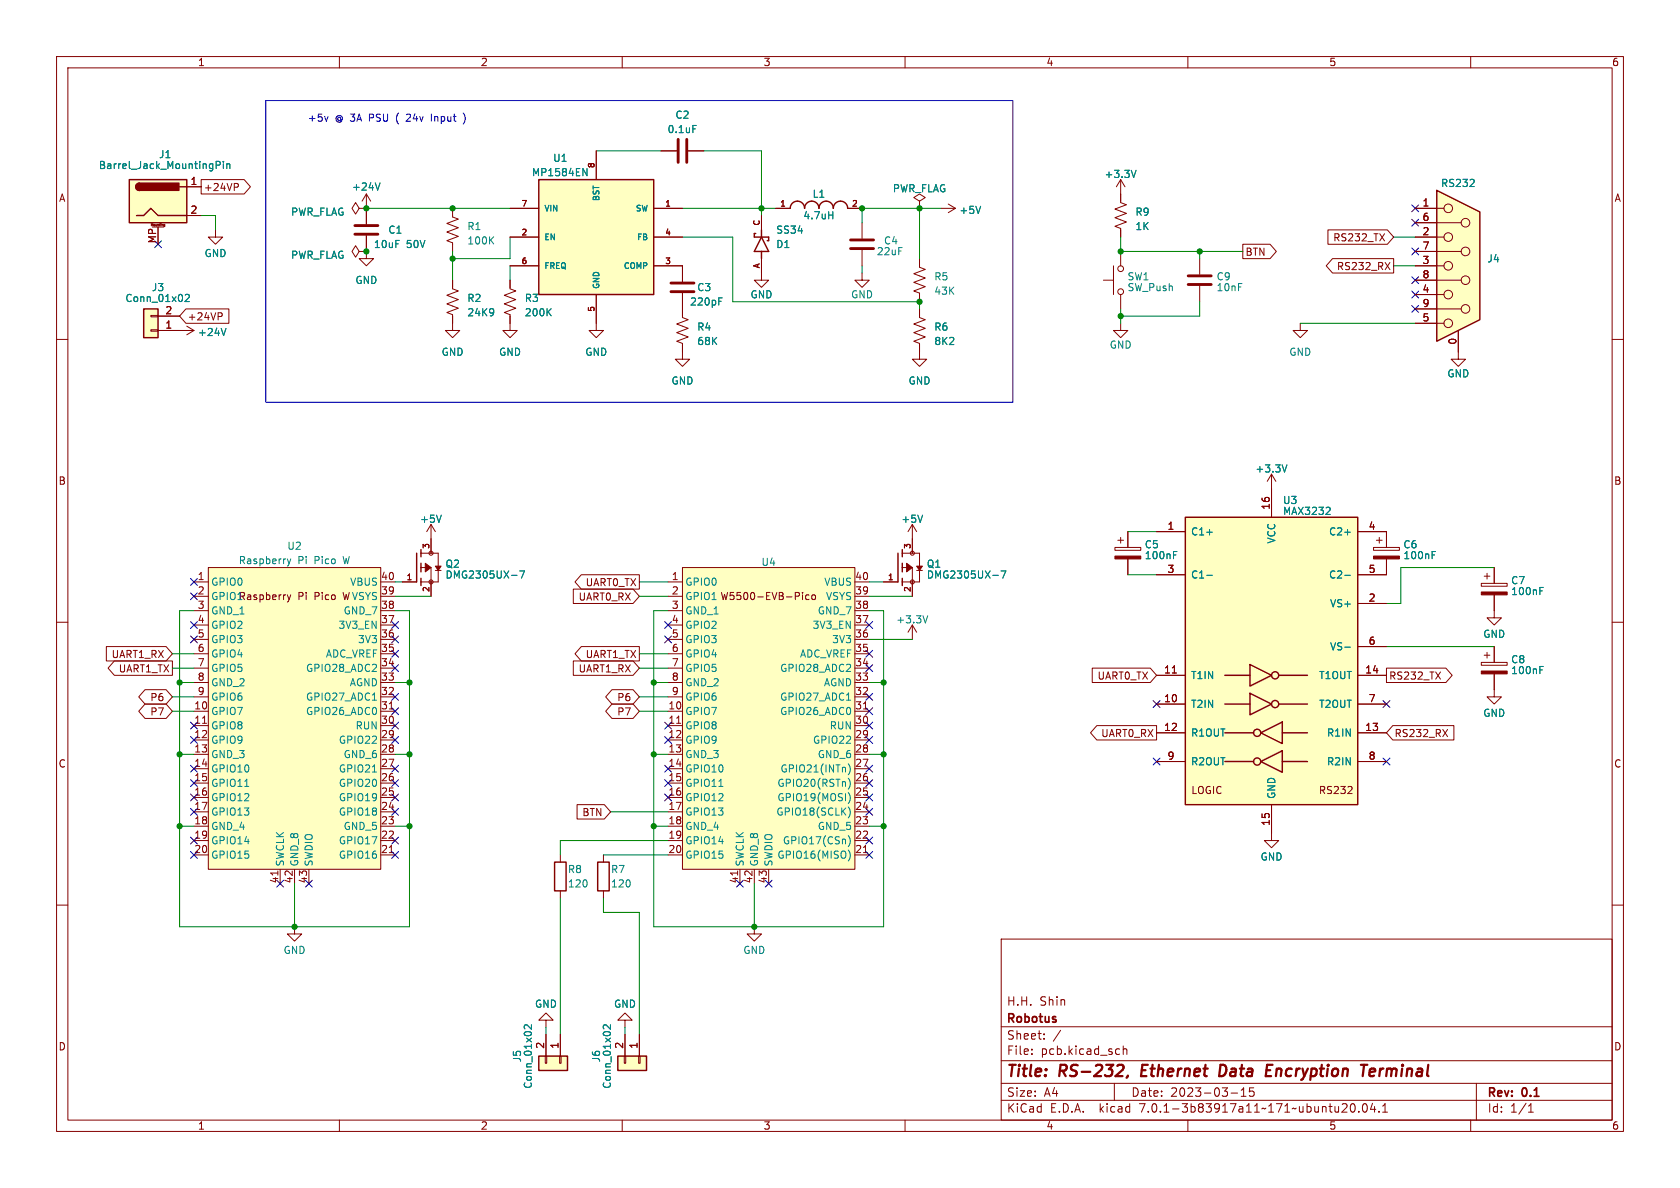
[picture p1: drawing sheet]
<svg xmlns="http://www.w3.org/2000/svg" width="297mm" height="210mm" viewBox="0 0 297 210" stroke-linecap="round" stroke-linejoin="round" font-family="sans-serif">
<g fill="none" stroke="#840000" stroke-width=".18">
<path d="M10 10h277v190h-277zM12 12h273v186h-273zM60 10v2M110 10v2M160 10v2M210 10v2M260 10v2M26.8 39.9v-.4l.1 .3 .1-.3v.4M28.2 39.5v.4M28.4 39.6h.1M28.4 39.5v.1M29.1 39.9h-.1v-.2h.1v.3"/>
<path d="M29.1 40h.1M33 33h2.6M33 38.1h2.6M63.5 36.8l-.6-1-.7 1 .7 1 .6-1h1.3M64.8 36.8h.1M64.8 34.3v5.3M64.8 34.3l-.8 1.3M64.8 34.3l.7 1.3M80 36.8v1.6l1 .3-2 .8 2 .8-2 .7 2 .8-2 .7 1 .4v1.6M90.2 36.8h5M105.4 26.7v5.1M115.6 36.8h5"/>
<path d="M116.8 26.7h2.8M121.7 26.7h2.8M134.6 38.1v2.5M137.2 36.8h2.5M149.9 36.8h2.5M152.4 39.4v2.8M162.6 35.6l1-.7-1-.6-1.1 .6 1.1 .7v1.2M162.6 36.8h.1M166.4 36.8h2.5M167.6 36.1l1.3 .7M168.9 36.8l-1.3 .8M198.1 31.8v4l1 .4-2 .8 2 .7-2 .8 2 .7-2 .8 1 .4v1.5"/>
<path d="M198.1 31.8l-.7 1.2M198.1 31.8l.8 1.2M10 60h2M26.7 55.8h1.2v.2h-1.2zM26.7 58.3h1.2v.2h-1.2zM26.9 40.1h2.1M27.9 58.4h6.4M27.9 55.9h3.8M27.9 40.1v3.1M29.1 40h-.1M33 57.7l1.3 .7M34.3 58.4l-1.3 .8"/>
<path d="M38.1 40.6v1.3h1.3l-1.3 1.3-1.3-1.3h1.3M63.5 44.5l-.6-1.1-.7 1.1 .7 1 .6-1h1.3M64.8 44.5v1.2h1.2l-1.2 1.3-1.3-1.3h1.3M64.8 44.5h.1M64.8 41.7v2.8M80 49.5v1.6l1 .3-2 .8 2 .8-2 .7 2 .8-2 .7 1 .4v2.8h1.3l-1.3 1.3-1.3-1.3h1.3M90.2 49.5v1.6l1 .3-2 .8 2 .8-2 .7 2 .8-2 .7 1 .4v2.8h1.2l-1.2 1.3-1.3-1.3h1.3M90.2 41.9h5M90.2 47h5M105.4 52.1v6.3h1.3l-1.3 1.3-1.3-1.3h1.3M115.6 47h5v2.8M115.6 41.9h5"/>
<path d="M120.6 51.8v4.3l1.1 .4-2.1 .8 2.1 .7-2.1 .8 2.1 .8-2.1 .7 1 .4v2.8h1.3l-1.3 1.3-1.2-1.3h1.2M134.6 45.7v3.8h1.3l-1.3 1.3-1.3-1.3h1.3M152.4 48.3v1.2h1.3l-1.3 1.3-1.3-1.3h1.3M152.4 44.2v2.8M162.6 54.6v1.5l1 .4-2.1 .8 2.1 .7-2.1 .8 2.1 .8-2.1 .7 1.1 .4v2.8h1.2l-1.2 1.3-1.3-1.3h1.3M162.6 45.7v1.5l1 .4-2.1 .8 2.1 .7-2.1 .8 2.1 .8-2.1 .7 1.1 .4v1.5M195.1 49.5h1.7M196.8 47v5.1M198.1 57.2v1.2h1.3l-1.3 1.3-1.3-1.3h1.3M198.1 44.5v2.5M198.1 52.1v2.5M212.1 45.7v2.8"/>
<path d="M212.1 50.5v2.8M229.9 57.2v1.2h1.2l-1.2 1.3-1.3-1.3h1.3M285 60h2M257.8 62.2v1.3h1.3l-1.3 1.3-1.3-1.3h1.3M74.4 97.8h3.1v5.1h-3.1M76.2 92.7v5.1M76.2 92.7l-.8 1.3M76.2 92.7l.8 1.3M159.5 97.8h3.1v5.1h-3.1M161.3 92.7v5.1M161.3 92.7l-.8 1.3M161.3 92.7l.8 1.3"/>
<path d="M197.1 96.8h4.6v.5h-4.6zM197.6 95.5h1M198.1 95v1M199.4 94v2.8M199.4 98.8v2.8M204.5 94h5M224.8 83.8l-.8 1.3M224.8 83.8v7.6M224.8 83.8l.8 1.3M240 94h5.1v2.8M242.8 96.8h4.6v.5h-4.6zM243.3 95.5h1"/>
<path d="M243.8 95v1M245.1 98.8v2.8h-5.1M10 110h2M34.3 102.9h2.5M34.3 105.4h2.5M34.3 108h2.5M34.3 118.1h2.5M34.3 115.6h2.5M34.3 113h2.5M34.3 110.5h2.5M36.8 100.3h30.5v53.4h-30.5zM50.8 105.2l.3 .8"/>
<path d="M51.1 106l-.3 .4M51.4 105.2l-.3 .8M67.3 102.9h2.5M67.3 105.4h2.5M67.3 108h2.5M67.3 118.1h2.5M67.3 115.6h2.5M67.3 113h2.5M67.3 110.5h2.5M71.1 102.9h2.6M74.4 100.3h1.8v5.1M77 100.8h1"/>
<path d="M118.1 102.9h2.5M118.1 105.4h2.5M118.1 108h2.5M118.1 118.1h2.5M118.1 115.6h2.5M118.1 113h2.5M118.1 110.5h2.5M120.6 100.3h30.5v53.4h-30.5zM141.9 104.7v.1M141.9 105.2v.8M143 105.2h-.3l-.3 .2 .1 .5h.5M143.6 105.3l.2-.1 .3 .1 .1 .5-.1 .1-.3 .1-.2-.1z"/>
<path d="M151.1 102.9h2.6M151.1 105.4h2.6M151.1 108h2.6M151.1 118.1h2.6M151.1 115.6h2.6M151.1 113h2.6M151.1 110.5h2.6M156.2 102.9h2.5M159.5 100.3h1.8v5.1M161.3 110.5l-.8 1.3M161.3 110.5v2.5M161.3 110.5l.8 1.3"/>
<path d="M162.1 100.8h1M204.5 119.4h5M204.5 101.6h5M207.3 119h.7M240 119.4h5.1M240 106.7h5.1M240 114.3h5.1M261.9 103.1h4.5v.5h-4.5zM261.9 117.1h4.5v.5h-4.5zM262.4 101.9h1M262.4 115.8h1M262.9 101.3v1.1"/>
<path d="M262.9 115.3v1M264.2 105.2v4h1.2l-1.2 1.3-1.3-1.3h1.3M264.2 119.1v4.1h1.2l-1.2 1.3-1.3-1.3h1.3M264.2 100.3v2.8M264.2 114.3v2.8M285 110h2M34.3 125.7h2.5M34.3 128.3h2.5M34.3 130.8h2.5M34.3 133.4h2.5M34.3 135.9h2.5M34.3 138.4h2.5"/>
<path d="M34.3 123.2h2.5M34.3 120.7h2.5M35.8 127.9h.7M67.3 125.7h2.5M67.3 128.3h2.5M67.3 130.8h2.5M67.3 133.4h2.5M67.3 135.9h2.5M67.3 138.4h2.5M67.3 123.2h2.5M67.3 120.7h2.5M68.8 125.3h.7"/>
<path d="M118.1 125.7h2.5M118.1 128.3h2.5M118.1 130.8h2.5M118.1 133.4h2.5M118.1 135.9h2.5M118.1 138.4h2.5M118.1 123.2h2.5M118.1 120.7h2.5M119.6 127.9h.7M151.1 125.7h2.6M151.1 128.3h2.6M151.1 130.8h2.6"/>
<path d="M151.1 133.4h2.6M151.1 135.9h2.6M151.1 138.4h2.6M151.1 123.2h2.6M151.1 120.7h2.6M152.6 125.3h.8M204.5 124.5h5M204.5 129.5h5M204.5 134.6h5M240 124.5h5.1M240 129.5h5.1M240 134.6h5.1"/>
<path d="M10 160h2M34.3 141h2.5M34.3 143.5h2.5M34.3 146.1h2.5M34.3 148.6h2.5M34.3 151.1h2.5M49.1 154v.7M49.5 153.7v2.5M52.1 153.7v2.5M54.6 153.7v2.5M67.3 141h2.5M67.3 143.5h2.5"/>
<path d="M67.3 146.1h2.5M67.3 148.6h2.5M67.3 151.1h2.5M68.8 150.7h.7M99.1 151.1v1.3M99.1 157.5v1.3M106.7 151.1v1.3M106.7 157.5v1.3M118.1 141h2.5M118.1 143.5h2.5M118.1 146.1h2.5M118.1 148.6h2.5"/>
<path d="M118.1 151.1h2.5M130.4 154v.7M130.8 153.7v2.5M133.3 153.7v2.5M135.9 153.7v2.5M151.1 141h2.6M151.1 143.5h2.6M151.1 146.1h2.6M151.1 148.6h2.6M151.1 151.1h2.6M152.6 150.7h.8M224.8 142.2v6.4h1.3l-1.3 1.3-1.3-1.3h1.3"/>
<path d="M285 160h2M52.1 163.8v1.3h1.2l-1.2 1.3-1.3-1.3h1.3M133.3 163.8v1.3h1.3l-1.3 1.3-1.2-1.3h1.2M177 166h108v32h-108zM60 198v2M110 198v2M160 198v2M177 194.5h108M177 191.5h108M177 187.5h108M177 181.5h108M182.4 186.3v.1"/>
<path d="M182.4 185.5v.1M184.6 183.6v.1M184.6 182.8v.1M197 191.5v3M197.8 185.4l.1 .1M197.9 186.3l-.1 .1M198.6 184.9v1.5M198.6 185.5l.2-.1 .3 .1 .1 .9M210 198v2M217.6 193.2h1.2M219.4 193.8h.9M219.4 192.7l.5-.4v1.5"/>
<path d="M221.6 192.3h-.7v.7l.2-.1h.5l.1 .3-.1 .5-.2 .1-.5-.1M237.2 196.6h.9M238.1 195.2v.5M238.9 195.2l.2-.1a.81 .81 0 0 1 .6 .6 .81 .81 0 0 1-.3 .8l-.2 .1a.81 .81 0 0 1-.6-.6 .81 .81 0 0 1 .3-.8zM240.2 196.5v.1M241.1 195.2l.1-.1a.81 .81 0 0 1 .6 .6 .81 .81 0 0 1-.3 .8l-.1 .1a.81 .81 0 0 1-.6-.6 .81 .81 0 0 1 .3-.8zM242.6 195l-.3 1.1h.9M243 195.6v1M243.8 196.5v.1M244.4 196.6h.9M244.4 195.5l.5-.4v1.5M260 198v2"/>
<path d="M261 191.5v6.5M270.2 196.6h.9M270.2 195.5l.4-.4v1.5"/>
<circle cx="198.1" cy="51.6" r=".51"/>
<circle cx="198.1" cy="47.5" r=".51"/>
<circle cx="76.2" cy="97.8" r=".36"/>
<circle cx="161.3" cy="97.8" r=".36"/>
<circle cx="76.2" cy="102.9" r=".36"/>
<circle cx="161.3" cy="102.9" r=".36"/>
</g>
<path d="M198.3 188.2a.45 .45 0 0 1 .3 .6l-.1 .3-1.3 1.1M199.4 190.1l-.2 .4M216.3 188.2h-.5l-.3 2 .8-.1M223.9 189.2h.7M225 188.2h-1l-.2 2h.9M240.6 188.2h1.1M242.9 188.9l-.6 .1-.2 .9 .2 .3h.4M243.1 189.4l-1 .2" fill="none" stroke="#840000" stroke-width=".4"/>
<path d="M62.7 39.9h4.1M119.9 24.6v4.1M121.4 24.6v4.1M62.7 41.4h4.1M118.6 51.6h4.1M118.6 50h4.1M150.4 43.9h4M150.4 42.4h4M210.1 50.3h4M210.1 48.8h4" fill="none" stroke="#840000" stroke-width=".51"/>
<g fill="none" stroke="#008484" stroke-width=".18">
<path d="M38.2 29.2l.6-.1 .1-.1v-.4l-.7-.1v1.3M39.5 28.5v.1M39.5 29v.8M40.1 29v.8M40.1 29.1l.2-.1h.3v.8M67.2 32.3l-.4 1.3M103.1 29.8l.7 1.3v-1.3M122.5 22.2h.6M146.5 38h.7M147.2 37.4v1.3M173.4 36.5l-.5 1.2M200.8 30.1l-.4 1.3"/>
<path d="M32.7 52.2l.5-.2 .3 .4-.8 .9h.8M40 58.1l-.5 1.2M87.2 54.7v.8M87.3 55.1l-.1 .1M127.1 52.7h.6M50.8 98.8l.3 .8M51.1 99.6l-.3 .5M51.4 98.8l-.3 .8M78 91.1l-.4 1.2M163.1 91.1l-.4 1.2M207.5 97.5h.6M227.5 82.2l-.4 1.2"/>
<path d="M235 89.7l.2 .2-.1 .3-.7 .7h.8M237.7 94.1h1M253.2 97.5h.6M90.4 101.7h1M91.9 100.9h.8l-.5 1.3M164 108.8l-.4 1.3M175.5 101.7h1M177 100.9h.8l-.5 1.3M213.3 101.7h1M237.7 101.7h1M237.7 114.4h1M272.2 103.8h.6"/>
<path d="M272.2 117.8h.6M65.8 123.8h.8M65.8 136.5h.8M149.7 123.8h.7M150 135a1.46 1.46 0 0 1 0 2M150 137.6a1.46 1.46 0 0 1 0 1.9M150 150.3a1.46 1.46 0 0 1 0 1.9M150 140.1a1.46 1.46 0 0 1 0 1.9M150 142.6a1.46 1.46 0 0 1 0 2M150 147.7a1.46 1.46 0 0 1 0 2"/>
</g>
<g fill="#ffffc2" stroke="#ffffc2" stroke-width=".18">
<path d="M25.4 54.6h2.5v5.1h-2.5z"/>
<path d="M95.2 31.8h20.4v20.3h-20.4z"/>
<path d="M22.9 31.8h10.1v7.6h-10.1z"/>
<path d="M120.6 100.3h30.5v53.4h-30.5z"/>
<path d="M36.8 100.3h30.5v53.4h-30.5z"/>
<path d="M209.5 91.4h30.5v50.8h-30.5z"/>
</g>
<g fill="none" stroke="#840000" stroke-width=".25">
<path d="M22.9 31.8h10.1v7.6h-10.1zM24.1 38.1h1.3l1.3-1.3 1.2 1.3h5.1M24.6 32.4a.64 .64 0 0 0-.6 .6 .64 .64 0 0 0 .6 .7M31.7 33h1.3M95.2 31.8h20.4v20.3h-20.4zM139.7 36.8a1.27 1.27 0 0 1 1.3-1.2 1.27 1.27 0 0 1 1.2 1.2 1.27 1.27 0 0 1 1.3-1.2 1.27 1.27 0 0 1 1.3 1.2 1.27 1.27 0 0 1 1.2-1.2 1.27 1.27 0 0 1 1.3 1.2 1.27 1.27 0 0 1 1.3-1.2 1.27 1.27 0 0 1 1.3 1.2M25.4 54.6h2.5v5.1h-2.5zM133.6 41.3h-.3v.6h2.6v.6h-.3M134.6 40.6v1.3M134.6 44.5v1.2M134.6 41.9l1.3 2.6h-2.6zM73.7 97.8v5.1"/>
<path d="M74.4 97.2v1.2M74.4 99.6v1.5M158.7 97.8v5.1M159.5 97.2v1.2M159.5 99.6v1.5M209.5 91.4h30.5v50.8h-30.5zM74.4 102.2v1.3M159.5 102.2v1.3M216.5 119.4h4.5M221 117.5l3.8 1.9-3.8 1.9zM226.1 119.4h5M216.5 124.5h4.5"/>
<path d="M216.5 134.6h5.1M216.5 129.5h5.1M221 122.6l3.8 1.9-3.8 1.9zM222.9 134.6l3.8-1.9v3.8zM222.9 129.5l3.8-1.9v3.8zM226.1 124.5h5M226.7 134.6h4.4M226.7 129.5h4.4M98 152.4h2.1v5.1h-2.1zM105.7 152.4h2v5.1h-2z"/>
<circle cx="225.4" cy="119.4" r=".63"/>
<circle cx="222.2" cy="134.6" r=".63"/>
<circle cx="222.2" cy="129.5" r=".63"/>
<circle cx="225.4" cy="124.5" r=".63"/>
</g>
<g fill="#840000" stroke="#840000" stroke-width=".25">
<path d="M24.2 32.6l.4-.2v1.3a.63 .63 0 0 1-.5-.4 .63 .63 0 0 1 .1-.7z"/>
<path d="M24.6 32.4h7v1.3h-7z"/>
</g>
<g fill="#840000" stroke="#840000" stroke-width=".18">
<path d="M75.2 99.6l1 .7-1 .8z"/>
<path d="M77 100.1h1l-.5 .7z"/>
<path d="M160.3 99.6l1 .7-1 .8z"/>
<path d="M162.1 100.1h1l-.5 .7z"/>
<path d="M197.1 98.3h4.6v.5h-4.6z"/>
<path d="M261.9 104.6h4.5v.6h-4.5z"/>
<path d="M242.8 98.3h4.6v.5h-4.6z"/>
<path d="M261.9 118.6h4.5v.5h-4.5z"/>
</g>
<path d="M254 33.7l7.6 3.8v19l-7.6 3.8z" fill="#ffffc2"/>
<g fill="none" stroke="#840000" stroke-width=".18">
<path d="M33 33h2.6M33 38.1h2.6M35.6 31.7h7.6l1.1 1.3-1.1 1.3h-7.6zM41.9 32.4l.2 .3v.3l-.2 .1M64.8 36.8h.1M64.8 36.8v2.8M90.2 36.8h5M105.4 26.7v5.1M115.6 36.8h5M116.8 26.7h2.8M121.7 26.7h2.8M134.6 38.1v2.5"/>
<path d="M137.2 36.8h2.5M149.9 36.8h2.5M162.6 36.8h.1M198.1 34.3v1.3M250.2 39.4h8.1M250.2 36.8h5.1M27.9 58.4h3.8M27.9 55.9h3.8M27.9 40.1v3.1M32.9 54.6h7.6v2.6h-7.6l-1.2-1.3zM39 55.3l.3 .2-.1 .3-.2 .2M64.8 44.5h.1"/>
<path d="M64.8 41.7v2.8M80 49.5v1.3M80 55.9v1.3M90.2 47h5M90.2 41.9h5M90.2 49.5v1.3M90.2 55.9v1.3M105.4 52.1v5.1M115.6 47h5v2.8M115.6 41.9h5M120.6 51.8v4.1M134.6 45.7v2.6"/>
<path d="M162.6 54.6v1.3M198.1 40.6v1.3M219.7 43.2h4.8l1.1 1.3-1.1 1.2h-4.8zM234.8 40.6h10.5l1.1 1.3-1.1 1.3h-10.5zM235.6 45.7h10.8v2.6h-10.8l-1.1-1.3zM244.9 46.4l.8 1.3M245.7 46.4l-.8 1.3M250.2 57.2h5.1M250.2 54.6h8.1M250.2 52.1h5.1M250.2 49.5h8.1M250.2 47h5.1"/>
<path d="M250.2 44.5h8.1M250.2 41.9h5.1M257.8 58.4v3.8M120.6 61v1.2M162.6 61v1.2M76.2 95.3v2.5M161.3 95.3v2.5M199.4 94v2.8M199.4 98.8v2.8M204.5 94h5M224.8 86.4v5M240 94h5.1v2.8"/>
<path d="M245.1 98.8v2.8h-5.1M18.8 114.3h10.6l1.1 1.3-1.1 1.2h-10.6zM20.2 116.8h10.3v2.6h-10.3l-1.1-1.3zM71.1 102.9h2.6M76.2 102.9v2.5M101.4 104.1h10.5l1.1 1.3-1.1 1.3h-10.5zM101.4 116.8h10.5l1.1 1.3-1.1 1.3h-10.5zM102.8 114.3h10.2v2.5h-10.2l-1.1-1.2zM102.8 101.6h10.2v2.5h-10.2l-1.1-1.2zM156.2 102.9h2.5M161.3 102.9v2.5M193.1 118.1h10.3l1.1 1.3-1.1 1.3h-10.3z"/>
<path d="M204.5 119.4h5M204.5 101.6h5M207.3 119h.7M240 119.4h5.1M240 106.7h5.1M240 114.3h5.1M245.1 118.1h10.5l1.1 1.3-1.1 1.3h-10.5zM264.2 100.3v2.8M264.2 105.2v2.8M264.2 114.3v2.8M264.2 119.1v2.8M25.6 121.9h3.8l1.1 1.3-1.1 1.3h-3.8l-1.1-1.3z"/>
<path d="M25.6 124.5h3.8l1.1 1.2-1.1 1.3h-3.8l-1.1-1.3zM108.2 124.5h3.7l1.1 1.2-1.1 1.3h-3.7l-1.1-1.3zM108.2 121.9h3.7l1.1 1.3-1.1 1.3h-3.7l-1.1-1.3zM193.9 128.3h10.6v2.5h-10.6l-1.1-1.3zM204.5 124.5h5M204.5 129.5h5M204.5 134.6h5M240 124.5h5.1M240 129.5h5.1M240 134.6h5.1M246.2 128.3h10.8v2.5h-10.8l-1.1-1.3zM102 142.2h4.8l1.1 1.3-1.1 1.3h-4.8z"/>
<path d="M224.8 142.2v5.1M96.4 186.7h.2v1.3h-.2zM96.5 180.3h1.3l-1.3-1.2-1.3 1.2h1.3v1.3M96.5 182.9v3.8M98.9 186.7h.3v1.3h-.3zM99.1 182.9v3.8M110.4 186.7h.2v1.3h-.2zM110.5 180.3h1.3l-1.3-1.2-1.3 1.2h1.3v1.3M110.5 182.9v3.8M112.9 186.7h.3v1.3h-.3zM113 182.9v3.8"/>
<circle cx="256" cy="36.8" r=".76"/>
<circle cx="259.1" cy="39.4" r=".76"/>
<circle cx="256" cy="57.1" r=".76"/>
<circle cx="256" cy="52.1" r=".76"/>
<circle cx="256" cy="41.9" r=".76"/>
<circle cx="256" cy="47" r=".76"/>
<circle cx="259.1" cy="44.4" r=".76"/>
<circle cx="259.1" cy="54.6" r=".76"/>
<circle cx="259.1" cy="49.5" r=".76"/>
</g>
<path d="M254 33.7l7.6 3.8v19l-7.6 3.8zM95.2 186.7h5.1v2.5h-5.1zM109.2 186.7h5.1v2.5h-5.1z" fill="none" stroke="#840000" stroke-width=".25"/>
<g fill="#ffffc2" stroke="#ffffc2" stroke-width=".18">
<path d="M109.2 186.7h5.1v2.5h-5.1z"/>
<path d="M95.2 186.7h5.1v2.5h-5.1z"/>
</g>
<g fill="none" stroke="#008484" stroke-width=".18">
<path d="M38.2 29.2l.6-.1 .1-.1v-.4l-.7-.1v1.3M39.5 28.5v.1M39.5 29v.8M40.1 29v.8M40.1 29.1l.2-.1h.3v.8M67.2 32.3l-.4 1.3M103.1 29.8l.7 1.3v-1.3M122.5 22.2h.6M146.5 38h.7M147.2 37.4v1.3M173.4 36.5l-.5 1.2M200.8 30.1l-.4 1.3"/>
<path d="M32.7 52.2l.5-.2 .3 .4-.8 .9h.8M40 58.1l-.5 1.2M87.2 54.7v.8M87.3 55.1l-.1 .1M127.1 52.7h.6M78 91.1l-.4 1.2M163.1 91.1l-.4 1.2M207.5 97.5h.6M227.5 82.2l-.4 1.2M235 89.7l.2 .2-.1 .3-.7 .7h.8M237.7 94.1h1M253.2 97.5h.6"/>
<path d="M90.4 101.7h1M91.9 100.9h.8l-.5 1.3M175.5 101.7h1M177 100.9h.8l-.5 1.3M213.3 101.7h1M237.7 101.7h1M237.7 114.4h1M272.2 117.8h.6M272.2 103.8h.6M93.9 181.2v.7l-.9-.7-.3 .2 .1 .5M107.9 181.2v.7l-.9-.7-.4 .2 .2 .5"/>
</g>
<path d="M47 17.8h132.1v53.3h-132.1zM81.9 20h.1M58 20.6l-.3 .8M81.9 21.9h.1" fill="none" stroke="#0000c2" stroke-width=".18"/>
<g fill="none" stroke="#008400" stroke-width=".18">
<path d="M35.6 38.1h2.5v2.5M64.8 36.8h25.4M105.4 26.7h11.4M120.6 36.8h16.6M124.5 26.7h10.1v11.4M162.6 36.8v8.9M166.4 36.8h-14v2.6M80 44.5v5M90.2 41.9v3.8h-10.2M90.2 47v2.5M120.6 41.9h8.9v11.4h33.1v1.3M152.4 47v1.3"/>
<path d="M198.1 41.9v2.6h21.6M198.1 54.6v2.6M212.1 53.3v2.6h-14M212.1 44.5v1.2M229.9 57.2h20.3M246.4 41.9h3.8M246.4 47h3.8M199.4 94h5.1M30.5 118.1h3.8M30.5 115.6h3.8M34.3 108h-2.6v55.8h40.7v-55.8h-2.6M69.8 105.4h6.4"/>
<path d="M69.8 102.9h1.3M113 105.4h5.1M113 102.9h5.1M113 118.1h5.1M113 115.6h5.1M118.1 108h-2.5v55.8h40.6v-55.8h-2.5M153.7 105.4h7.6M153.7 102.9h2.5M153.7 113h7.6M199.4 101.6h5.1M245.1 114.3h19.1M264.2 100.3h-16.6v6.4h-2.5"/>
<path d="M30.5 123.2h3.8M30.5 125.7h3.8M31.7 133.4h2.6M31.7 120.7h2.6M69.8 133.4h2.6M69.8 120.7h2.6M113 123.2h5.1M113 125.7h5.1M115.6 133.4h2.5M115.6 120.7h2.5M153.7 133.4h2.5M153.7 120.7h2.5"/>
<path d="M31.7 146.1h2.6M52.1 156.2v7.6M69.8 146.1h2.6M99.1 158.8v24.1M106.7 158.8v2.5h6.3v21.6M106.7 151.1h11.4M107.9 143.5h10.2M115.6 146.1h2.5M118.1 148.6h-19v2.5M133.3 156.2v7.6M153.7 146.1h2.5M96.5 181.6v1.3"/>
<path d="M110.5 181.6v1.3"/>
</g>
<g fill="none" stroke="#000084" stroke-width=".18">
<path d="M249.6 36.2l1.2 1.2M249.6 38.8l1.2 1.2M250.8 36.2l-1.2 1.2M250.8 38.8l-1.2 1.2M27.3 42.6l1.2 1.2M28.5 42.6l-1.2 1.2M249.6 54l1.2 1.2M249.6 48.9l1.2 1.2M249.6 51.5l1.2 1.2M249.6 43.8l1.2 1.3M250.8 54l-1.2 1.2M250.8 48.9l-1.2 1.2"/>
<path d="M250.8 51.5l-1.2 1.2M250.8 43.8l-1.2 1.3M33.7 102.3l1.2 1.2M33.7 104.8l1.2 1.2M33.7 109.9l1.2 1.2M33.7 112.4l1.2 1.2M34.9 102.3l-1.2 1.2M34.9 104.8l-1.2 1.2M34.9 109.9l-1.2 1.2M34.9 112.4l-1.2 1.2M69.2 112.4l1.3 1.2M69.2 109.9l1.3 1.2"/>
<path d="M69.2 117.5l1.3 1.2M69.2 115l1.3 1.2M70.5 112.4l-1.3 1.2M70.5 115l-1.3 1.2M70.5 109.9l-1.3 1.2M70.5 117.5l-1.3 1.2M117.5 112.4l1.2 1.2M117.5 109.9l1.2 1.2M118.7 112.4l-1.2 1.2M118.7 109.9l-1.2 1.2M153.1 115l1.2 1.2M153.1 109.9l1.2 1.2"/>
<path d="M153.1 117.5l1.2 1.2M154.3 115l-1.2 1.2M154.3 109.9l-1.2 1.2M154.3 117.5l-1.2 1.2M33.7 127.7l1.2 1.2M33.7 135.3l1.2 1.2M33.7 130.2l1.2 1.2M33.7 137.8l1.2 1.2M34.9 127.7l-1.2 1.2M34.9 135.3l-1.2 1.2M34.9 130.2l-1.2 1.2M34.9 137.8l-1.2 1.2"/>
<path d="M69.2 135.3l1.3 1.2M69.2 125.1l1.3 1.2M69.2 130.2l1.3 1.2M69.2 122.6l1.3 1.2M69.2 127.7l1.3 1.2M69.2 137.8l1.3 1.2M70.5 135.3l-1.3 1.2M70.5 125.1l-1.3 1.2M70.5 130.2l-1.3 1.2M70.5 122.6l-1.3 1.2M70.5 127.7l-1.3 1.2M70.5 137.8l-1.3 1.2"/>
<path d="M117.5 135.3l1.2 1.2M117.5 130.2l1.2 1.2M117.5 137.8l1.2 1.2M117.5 127.7l1.2 1.2M118.7 135.3l-1.2 1.2M118.7 130.2l-1.2 1.2M118.7 137.8l-1.2 1.2M118.7 127.7l-1.2 1.2M153.1 137.8l1.2 1.2M153.1 135.3l1.2 1.2M153.1 125.1l1.2 1.2M153.1 130.2l1.2 1.2"/>
<path d="M153.1 127.7l1.2 1.2M153.1 122.6l1.2 1.2M154.3 137.8l-1.2 1.2M154.3 135.3l-1.2 1.2M154.3 125.1l-1.2 1.2M154.3 130.2l-1.2 1.2M154.3 127.7l-1.2 1.2M154.3 122.6l-1.2 1.2M203.9 123.9l1.2 1.2M203.9 134l1.2 1.2M205.1 123.9l-1.2 1.2M205.1 134l-1.2 1.2"/>
<path d="M244.5 134l1.2 1.2M244.5 123.9l1.2 1.2M245.7 134l-1.2 1.2M245.7 123.9l-1.2 1.2M33.7 140.4l1.2 1.2M33.7 148l1.2 1.2M33.7 142.9l1.2 1.2M33.7 150.5l1.2 1.2M34.9 140.4l-1.2 1.2M34.9 148l-1.2 1.2M34.9 142.9l-1.2 1.2M34.9 150.5l-1.2 1.2"/>
<path d="M48.9 155.6l1.2 1.2M50.1 155.6l-1.2 1.2M54 155.6l1.2 1.2M55.2 155.6l-1.2 1.2M69.2 150.5l1.3 1.2M69.2 140.4l1.3 1.2M69.2 142.9l1.3 1.2M69.2 148l1.3 1.2M70.5 150.5l-1.3 1.2M70.5 140.4l-1.3 1.2M70.5 142.9l-1.3 1.2M70.5 148l-1.3 1.2"/>
<path d="M117.5 140.4l1.2 1.2M118.7 140.4l-1.2 1.2M130.2 155.6l1.2 1.2M131.4 155.6l-1.2 1.2M135.3 155.6l1.2 1.2M136.5 155.6l-1.2 1.2M153.1 150.5l1.2 1.2M153.1 148l1.2 1.2M153.1 142.9l1.2 1.2M153.1 140.4l1.2 1.2M154.3 150.5l-1.2 1.2M154.3 148l-1.2 1.2"/>
<path d="M154.3 142.9l-1.2 1.2M154.3 140.4l-1.2 1.2"/>
</g>
<g fill="#008400" stroke="#008400" stroke-width=".18">
<circle cx="52.1" cy="163.8" r=".46"/>
<circle cx="72.4" cy="133.4" r=".46"/>
<circle cx="31.7" cy="133.4" r=".46"/>
<circle cx="31.7" cy="146.1" r=".46"/>
<circle cx="72.4" cy="146.1" r=".46"/>
<circle cx="31.7" cy="120.7" r=".46"/>
<circle cx="64.8" cy="44.5" r=".46"/>
<circle cx="64.8" cy="36.8" r=".46"/>
<circle cx="80" cy="36.8" r=".46"/>
<circle cx="80" cy="45.7" r=".46"/>
<circle cx="72.4" cy="120.7" r=".46"/>
<circle cx="156.2" cy="146.1" r=".46"/>
<circle cx="156.2" cy="133.4" r=".46"/>
<circle cx="134.6" cy="36.8" r=".46"/>
<circle cx="162.6" cy="36.8" r=".46"/>
<circle cx="162.6" cy="53.3" r=".46"/>
<circle cx="152.4" cy="36.8" r=".46"/>
<circle cx="156.2" cy="120.7" r=".46"/>
<circle cx="115.6" cy="120.7" r=".46"/>
<circle cx="115.6" cy="133.4" r=".46"/>
<circle cx="133.3" cy="163.8" r=".46"/>
<circle cx="115.6" cy="146.1" r=".46"/>
<circle cx="212.1" cy="44.5" r=".46"/>
<circle cx="198.1" cy="55.9" r=".46"/>
<circle cx="198.1" cy="44.5" r=".46"/>
</g>
<g font-size="2.8" fill="#840000">
<text x="178" y="190.8">Title:</text>
<text x="187.4" y="190.8">RS-232,</text>
<text x="202.5" y="190.8">Ethernet</text>
<text x="216.9" y="190.8">Data</text>
<text x="225.7" y="190.8">Encryption</text>
<text x="243.2" y="190.8">Terminal</text>
</g>
<g font-size="2.1" fill="#840000">
<text x="178" y="177.9">H.H.</text>
<text x="183.8" y="177.9">Shin</text>
<text x="178" y="183.9">Sheet:</text>
<text x="178" y="181.1">Robotus</text>
<text x="186.2" y="183.9">/</text>
<text x="178" y="186.6">File:</text>
<text x="184" y="186.6">pcb.kicad_sch</text>
<text x="178" y="196.8">KiCad</text>
<text x="178" y="194">Size:</text>
<text x="184.6" y="194">A4</text>
<text x="185.7" y="196.8">E.D.A.</text>
<text x="194.4" y="196.8">kicad</text>
<text x="200" y="194">Date:</text>
<text x="201.5" y="196.8">7.0.1-3b83917a11~171~ubuntu20.04.1</text>
<text x="206.9" y="194">2023-03-15</text>
<text x="263" y="194.2">Rev:</text>
<text x="263" y="196.8">Id:</text>
<text x="267" y="196.8">1/1</text>
<text x="269.2" y="194.2">0.1</text>
</g>
<g font-size="1.8" fill="#840000">
<text x="35" y="11.8">1</text>
<text x="85" y="11.8">2</text>
<text x="135" y="11.8">3</text>
<text x="185" y="11.8">4</text>
<text x="235" y="11.8">5</text>
<text x="285" y="11.8">6</text>
<text x="10.4" y="35.8">A</text>
<text x="33.6" y="32.8">1</text>
<text x="36" y="33.9">+24VP</text>
<text x="285.4" y="35.8">A</text>
<text x="33.6" y="37.8">2</text>
<text x="251.4" y="36.6">1</text>
<text x="251.4" y="41.7">2</text>
<text x="251.4" y="39.1">6</text>
<text x="27.7" y="43.1" transform="rotate(-90 27.7 43.1)">MP</text>
<text x="220.2" y="45.4">BTN</text>
<text x="235.6" y="42.8">RS232_TX</text>
<text x="236.2" y="47.9">RS232_RX</text>
<text x="251.4" y="46.7">3</text>
<text x="251.4" y="44.2">7</text>
<text x="251.4" y="51.8">4</text>
<text x="251.4" y="49.3">8</text>
<text x="29.2" y="58.2">1</text>
<text x="29.2" y="55.6">2</text>
<text x="33.2" y="56.8">+24VP</text>
<text x="251.4" y="56.9">5</text>
<text x="251.4" y="54.4">9</text>
<text x="257.6" y="61" transform="rotate(-90 257.6 61)">0</text>
<text x="10.3" y="85.8">B</text>
<text x="285.3" y="85.8">B</text>
<text x="206.3" y="93.7">1</text>
<text x="224.5" y="90.2" transform="rotate(-90 224.5 90.2)">16</text>
<text x="241.9" y="93.7">4</text>
<text x="206.3" y="101.3">3</text>
<text x="241.9" y="101.3">5</text>
<text x="34.9" y="102.6">1</text>
<text x="34.9" y="105.2">2</text>
<text x="34.9" y="107.7">3</text>
<text x="52.6" y="106.2">Pi</text>
<text x="55.6" y="106.2">Pico</text>
<text x="67.3" y="107.7">38</text>
<text x="67.3" y="105.2">39</text>
<text x="67.3" y="102.6">40</text>
<text x="102.2" y="106.3">UART0_RX</text>
<text x="103.4" y="103.8">UART0_TX</text>
<text x="118.7" y="102.6">1</text>
<text x="118.7" y="105.2">2</text>
<text x="118.7" y="107.7">3</text>
<text x="151.1" y="107.7">38</text>
<text x="151.1" y="105.2">39</text>
<text x="151.1" y="102.6">40</text>
<text x="241.9" y="106.4">2</text>
<text x="34.9" y="110.2">4</text>
<text x="34.9" y="112.8">5</text>
<text x="67.3" y="112.8">36</text>
<text x="67.3" y="110.2">37</text>
<text x="118.7" y="110.2">4</text>
<text x="118.7" y="112.8">5</text>
<text x="151.1" y="112.8">36</text>
<text x="151.1" y="110.2">37</text>
<text x="19.6" y="116.5">UART1_RX</text>
<text x="20.9" y="119">UART1_TX</text>
<text x="34.9" y="115.3">6</text>
<text x="34.9" y="117.9">7</text>
<text x="67.3" y="117.9">34</text>
<text x="67.3" y="115.3">35</text>
<text x="102.2" y="119">UART1_RX</text>
<text x="103.4" y="116.5">UART1_TX</text>
<text x="118.7" y="115.3">6</text>
<text x="118.7" y="117.9">7</text>
<text x="151.1" y="117.9">34</text>
<text x="151.1" y="115.3">35</text>
<text x="205.7" y="119.1">11</text>
<text x="241.3" y="119.1">14</text>
<text x="241.9" y="114">6</text>
<text x="26.4" y="124.1">P6</text>
<text x="34.3" y="125.5">10</text>
<text x="34.9" y="120.4">8</text>
<text x="34.9" y="122.9">9</text>
<text x="67.3" y="125.5">31</text>
<text x="67.3" y="122.9">32</text>
<text x="67.3" y="120.4">33</text>
<text x="109" y="124.1">P6</text>
<text x="118.1" y="125.5">10</text>
<text x="118.7" y="120.4">8</text>
<text x="118.7" y="122.9">9</text>
<text x="151.1" y="125.5">31</text>
<text x="151.1" y="122.9">32</text>
<text x="151.1" y="120.4">33</text>
<text x="193.9" y="120.3">UART0_TX</text>
<text x="205.7" y="124.2">10</text>
<text x="241.9" y="124.2">7</text>
<text x="245.6" y="120.3">RS232_TX</text>
<text x="26.4" y="126.6">P7</text>
<text x="34.3" y="128">11</text>
<text x="34.3" y="130.6">12</text>
<text x="67.3" y="130.6">29</text>
<text x="67.3" y="128">30</text>
<text x="109" y="126.6">P7</text>
<text x="118.1" y="128">11</text>
<text x="118.1" y="130.6">12</text>
<text x="151.1" y="130.6">29</text>
<text x="151.1" y="128">30</text>
<text x="194.6" y="130.5">UART0_RX</text>
<text x="205.7" y="129.3">12</text>
<text x="241.3" y="129.3">13</text>
<text x="246.5" y="130.5">RS232_RX</text>
<text x="10.3" y="135.8">C</text>
<text x="34.3" y="133.1">13</text>
<text x="34.3" y="135.6">14</text>
<text x="67.3" y="135.6">27</text>
<text x="67.3" y="133.1">28</text>
<text x="118.1" y="133.1">13</text>
<text x="118.1" y="135.6">14</text>
<text x="151.1" y="135.6">27</text>
<text x="151.1" y="133.1">28</text>
<text x="206.3" y="134.4">9</text>
<text x="241.9" y="134.4">8</text>
<text x="285.3" y="135.8">C</text>
<text x="34.3" y="138.2">15</text>
<text x="34.3" y="140.7">16</text>
<text x="34.3" y="143.3">17</text>
<text x="67.3" y="143.3">24</text>
<text x="67.3" y="140.7">25</text>
<text x="67.3" y="138.2">26</text>
<text x="118.1" y="138.2">15</text>
<text x="118.1" y="140.7">16</text>
<text x="118.1" y="143.3">17</text>
<text x="151.1" y="143.3">24</text>
<text x="151.1" y="140.7">25</text>
<text x="151.1" y="138.2">26</text>
<text x="210.5" y="140.5">LOGIC</text>
<text x="233.1" y="140.5">RS232</text>
<text x="34.3" y="145.8">18</text>
<text x="34.3" y="148.3">19</text>
<text x="67.3" y="148.3">22</text>
<text x="67.3" y="145.8">23</text>
<text x="102.8" y="144.4">BTN</text>
<text x="118.1" y="145.8">18</text>
<text x="118.1" y="148.3">19</text>
<text x="151.1" y="148.3">22</text>
<text x="151.1" y="145.8">23</text>
<text x="224.5" y="146.1" transform="rotate(-90 224.5 146.1)">15</text>
<text x="34.3" y="150.9">20</text>
<text x="67.3" y="150.9">21</text>
<text x="118.1" y="150.9">20</text>
<text x="151.1" y="150.9">21</text>
<text x="49.3" y="156.2" transform="rotate(-90 49.3 156.2)">41</text>
<text x="51.8" y="156.2" transform="rotate(-90 51.8 156.2)">42</text>
<text x="54.4" y="156.2" transform="rotate(-90 54.4 156.2)">43</text>
<text x="130.6" y="156.2" transform="rotate(-90 130.6 156.2)">41</text>
<text x="133.1" y="156.2" transform="rotate(-90 133.1 156.2)">42</text>
<text x="135.6" y="156.2" transform="rotate(-90 135.6 156.2)">43</text>
<text x="10.3" y="185.8">D</text>
<text x="96.3" y="185.5" transform="rotate(-90 96.3 185.5)">2</text>
<text x="98.8" y="185.5" transform="rotate(-90 98.8 185.5)">1</text>
<text x="110.2" y="185.5" transform="rotate(-90 110.2 185.5)">2</text>
<text x="112.8" y="185.5" transform="rotate(-90 112.8 185.5)">1</text>
<text x="285.3" y="185.8">D</text>
<text x="35" y="199.8">1</text>
<text x="85" y="199.8">2</text>
<text x="135" y="199.8">3</text>
<text x="185" y="199.8">4</text>
<text x="235" y="199.8">5</text>
<text x="285" y="199.8">6</text>
</g>
<g font-size="1.8" fill="#0000c2">
<text x="54.3" y="21.6">+5v</text>
<text x="59.1" y="21.6">@ 3A PSU</text>
<text x="70.2" y="21.6">(</text>
<text x="72.1" y="21.6">24v</text>
<text x="76.6" y="21.6">Input</text>
<text x="82.5" y="21.6">)</text>
</g>
<g font-size="1.8" fill="#008484">
<text x="118" y="23.7">0.1uF</text>
<text x="119.3" y="21.1">C2</text>
<text x="28.1" y="28.1">J1</text>
<text x="97.7" y="28.8">U1</text>
<text x="17.4" y="30">Barrel_Jack_MountingPin</text>
<text x="62.2" y="33.8">+24V</text>
<text x="94" y="31.3">MP1584EN</text>
<text x="143.6" y="35.1">L1</text>
<text x="157.8" y="34.2">PWR_FLAG</text>
<text x="195.2" y="31.6">+3.3V</text>
<text x="254.7" y="33.2">RS232</text>
<text x="51.4" y="38.3">PWR_FLAG</text>
<text x="68.6" y="41.5">C1</text>
<text x="82.6" y="40.8">R1</text>
<text x="137.2" y="41.5">SS34</text>
<text x="142" y="38.9">4.7uH</text>
<text x="169.6" y="38">+5V</text>
<text x="200.7" y="38.3">R9</text>
<text x="200.7" y="40.8">1K</text>
<text x="36.1" y="45.6">GND</text>
<text x="51.4" y="45.9">PWR_FLAG</text>
<text x="66" y="44">10uF</text>
<text x="71.8" y="44">50V</text>
<text x="82.6" y="43.4">100K</text>
<text x="137.2" y="44">D1</text>
<text x="154.9" y="45.3">22uF</text>
<text x="156.2" y="43.4">C4</text>
<text x="262.9" y="46.5">J4</text>
<text x="22.1" y="53.5">Conn_01x02</text>
<text x="26.8" y="51.6">J3</text>
<text x="62.8" y="50.4">GND</text>
<text x="82.6" y="53.5">R2</text>
<text x="92.7" y="53.5">R3</text>
<text x="123.2" y="51.6">C3</text>
<text x="132.6" y="52.9">GND</text>
<text x="150.4" y="52.9">GND</text>
<text x="165.1" y="49.7">R5</text>
<text x="165.1" y="52.3">43K</text>
<text x="199.3" y="49.7">SW1</text>
<text x="199.3" y="51.6">SW_Push</text>
<text x="215" y="49.7">C9</text>
<text x="215" y="51.6">10nF</text>
<text x="34.9" y="59.6">+24V</text>
<text x="82.6" y="56.1">24K9</text>
<text x="92.7" y="56.1">200K</text>
<text x="121.9" y="54.2">220pF</text>
<text x="123.2" y="58.6">R4</text>
<text x="165.1" y="58.6">R6</text>
<text x="78" y="63.1">GND</text>
<text x="88.2" y="63.1">GND</text>
<text x="103.4" y="63.1">GND</text>
<text x="123.2" y="61.2">68K</text>
<text x="165.1" y="61.2">8K2</text>
<text x="196.1" y="61.8">GND</text>
<text x="227.9" y="63.1">GND</text>
<text x="118.7" y="68.1">GND</text>
<text x="160.6" y="68.1">GND</text>
<text x="255.8" y="66.9">GND</text>
<text x="221.9" y="83.7">+3.3V</text>
<text x="226.8" y="89.3">U3</text>
<text x="74.2" y="92.6">+5V</text>
<text x="159.3" y="92.6">+5V</text>
<text x="210.6" y="94.8">C1+</text>
<text x="226.8" y="91.2">MAX3232</text>
<text x="234.8" y="94.8">C2+</text>
<text x="42.1" y="99.9">Raspberry</text>
<text x="50.7" y="97.3">U2</text>
<text x="52.6" y="99.9">Pi</text>
<text x="55.6" y="99.9">Pico</text>
<text x="60.8" y="99.9">W</text>
<text x="78.7" y="100.5">Q2</text>
<text x="134.6" y="100.2">U4</text>
<text x="163.8" y="100.5">Q1</text>
<text x="202.3" y="97.1">C5</text>
<text x="202.3" y="99">100nF</text>
<text x="225.6" y="96.2" transform="rotate(-90 225.6 96.2)">VCC</text>
<text x="248" y="97.1">C6</text>
<text x="248" y="99">100nF</text>
<text x="37.3" y="103.7">GPIO0</text>
<text x="37.3" y="106.2">GPIO1Raspberry</text>
<text x="60.8" y="106.2">WVSYS</text>
<text x="61.8" y="103.7">VBUS</text>
<text x="78.7" y="102.4">DMG2305UX-7</text>
<text x="121.2" y="103.7">GPIO0</text>
<text x="121.2" y="106.2">GPIO1 W5500-EVB-Pico</text>
<text x="145.6" y="103.7">VBUS</text>
<text x="145.9" y="106.2">VSYS</text>
<text x="163.8" y="102.4">DMG2305UX-7</text>
<text x="210.6" y="102.4">C1-</text>
<text x="234.8" y="102.4">C2-</text>
<text x="235" y="107.5">VS+</text>
<text x="267.1" y="103.4">C7</text>
<text x="267.1" y="105.4">100nF</text>
<text x="37.3" y="108.8">GND_1</text>
<text x="37.3" y="111.3">GPIO2</text>
<text x="37.3" y="113.9">GPIO3</text>
<text x="59.7" y="111.3">3V3_EN</text>
<text x="60.6" y="108.8">GND_7</text>
<text x="63.2" y="113.9">3V3</text>
<text x="121.2" y="108.8">GND_1</text>
<text x="121.2" y="111.3">GPIO2</text>
<text x="121.2" y="113.9">GPIO3</text>
<text x="143.5" y="111.3">3V3_EN</text>
<text x="144.4" y="108.8">GND_7</text>
<text x="147" y="113.9">3V3</text>
<text x="158.4" y="110.4">+3.3V</text>
<text x="262.2" y="112.9">GND</text>
<text x="37.3" y="116.4">GPIO4</text>
<text x="37.3" y="118.9">GPIO5</text>
<text x="54" y="118.9">GPIO28_ADC2</text>
<text x="57.5" y="116.4">ADC_VREF</text>
<text x="121.2" y="116.4">GPIO4</text>
<text x="121.2" y="118.9">GPIO5</text>
<text x="137.8" y="118.9">GPIO28_ADC2</text>
<text x="141.3" y="116.4">ADC_VREF</text>
<text x="235" y="115.1">VS-</text>
<text x="267.1" y="117.4">C8</text>
<text x="267.1" y="119.3">100nF</text>
<text x="37.3" y="121.5">GND_2</text>
<text x="37.3" y="124">GPIO6</text>
<text x="54" y="124">GPIO27_ADC1</text>
<text x="61.7" y="121.5">AGND</text>
<text x="121.2" y="121.5">GND_2</text>
<text x="121.2" y="124">GPIO6</text>
<text x="137.8" y="124">GPIO27_ADC1</text>
<text x="145.5" y="121.5">AGND</text>
<text x="210.6" y="125.3">T2IN</text>
<text x="210.6" y="120.2">T1IN</text>
<text x="233.1" y="120.2">T1OUT</text>
<text x="233.1" y="125.3">T2OUT</text>
<text x="37.3" y="126.6">GPIO7</text>
<text x="37.3" y="129.1">GPIO8</text>
<text x="37.3" y="131.6">GPIO9</text>
<text x="54" y="126.6">GPIO26_ADC0</text>
<text x="59.8" y="131.6">GPIO22</text>
<text x="62.7" y="129.1">RUN</text>
<text x="121.2" y="126.6">GPIO7</text>
<text x="121.2" y="129.1">GPIO8</text>
<text x="121.2" y="131.6">GPIO9</text>
<text x="137.8" y="126.6">GPIO26_ADC0</text>
<text x="143.6" y="131.6">GPIO22</text>
<text x="146.6" y="129.1">RUN</text>
<text x="210.6" y="130.4">R1OUT</text>
<text x="234.5" y="130.4">R1IN</text>
<text x="262.2" y="126.9">GND</text>
<text x="37.3" y="134.2">GND_3</text>
<text x="37.3" y="136.7">GPIO10</text>
<text x="59.8" y="136.7">GPIO21</text>
<text x="60.6" y="134.2">GND_6</text>
<text x="121.2" y="134.2">GND_3</text>
<text x="121.2" y="136.7">GPIO10</text>
<text x="137.9" y="136.7">GPIO21(INTn)</text>
<text x="144.4" y="134.2">GND_6</text>
<text x="210.6" y="135.4">R2OUT</text>
<text x="234.5" y="135.4">R2IN</text>
<text x="37.3" y="139.3">GPIO11</text>
<text x="37.3" y="141.8">GPIO12</text>
<text x="59.8" y="141.8">GPIO19</text>
<text x="59.8" y="139.3">GPIO20</text>
<text x="121.2" y="139.3">GPIO11</text>
<text x="121.2" y="141.8">GPIO12</text>
<text x="137.3" y="141.8">GPIO19(MOSI)</text>
<text x="137.3" y="139.3">GPIO20(RSTn)</text>
<text x="225.6" y="141.2" transform="rotate(-90 225.6 141.2)">GND</text>
<text x="37.3" y="144.3">GPIO13</text>
<text x="37.3" y="146.9">GND_4</text>
<text x="37.3" y="149.4">GPIO14</text>
<text x="59.8" y="149.4">GPIO17</text>
<text x="59.8" y="144.3">GPIO18</text>
<text x="60.6" y="146.9">GND_5</text>
<text x="121.2" y="144.3">GPIO13</text>
<text x="121.2" y="146.9">GND_4</text>
<text x="121.2" y="149.4">GPIO14</text>
<text x="137.1" y="144.3">GPIO18(SCLK)</text>
<text x="138.3" y="149.4">GPIO17(CSn)</text>
<text x="144.4" y="146.9">GND_5</text>
<text x="37.3" y="152">GPIO15</text>
<text x="50.4" y="153.2" transform="rotate(-90 50.4 153.2)">SWCLK</text>
<text x="52.9" y="153.2" transform="rotate(-90 52.9 153.2)">GND_8</text>
<text x="55.4" y="153.2" transform="rotate(-90 55.4 153.2)">SWDIO</text>
<text x="59.8" y="152">GPIO16</text>
<text x="100.3" y="154.5">R8</text>
<text x="108" y="154.5">R7</text>
<text x="121.2" y="152">GPIO15</text>
<text x="131.6" y="153.2" transform="rotate(-90 131.6 153.2)">SWCLK</text>
<text x="134.2" y="153.2" transform="rotate(-90 134.2 153.2)">GND_8</text>
<text x="136.7" y="153.2" transform="rotate(-90 136.7 153.2)">SWDIO</text>
<text x="137.3" y="152">GPIO16(MISO)</text>
<text x="222.8" y="152.3">GND</text>
<text x="100.3" y="157">120</text>
<text x="108" y="157">120</text>
<text x="50.1" y="168.8">GND</text>
<text x="131.4" y="168.8">GND</text>
<text x="94.5" y="178.3">GND</text>
<text x="108.5" y="178.3">GND</text>
<text x="92.3" y="187.8" transform="rotate(-90 92.3 187.8)">J5</text>
<text x="106.2" y="187.8" transform="rotate(-90 106.2 187.8)">J6</text>
<text x="94.2" y="192.5" transform="rotate(-90 94.2 192.5)">Conn_01x02</text>
<text x="108.2" y="192.5" transform="rotate(-90 108.2 192.5)">Conn_01x02</text>
</g>
<g font-size="1.4" fill="#840000">
<text x="105.2" y="29.8" transform="rotate(-90 105.2 29.8)">8</text>
<text x="92.1" y="41.7">2</text>
<text x="92.1" y="36.6">7</text>
<text x="117.5" y="36.6">1</text>
<text x="117.5" y="41.7">4</text>
<text x="134.4" y="40" transform="rotate(-90 134.4 40)">C</text>
<text x="137.9" y="36.6">1</text>
<text x="150.6" y="36.6">2</text>
<text x="92.1" y="46.7">6</text>
<text x="117.5" y="46.7">3</text>
<text x="134.4" y="47.5" transform="rotate(-90 134.4 47.5)">A</text>
<text x="105.2" y="55.2" transform="rotate(-90 105.2 55.2)">5</text>
<text x="75.9" y="97.1" transform="rotate(-90 75.9 97.1)">3</text>
<text x="161" y="97.1" transform="rotate(-90 161 97.1)">3</text>
<text x="71.8" y="102.6">1</text>
<text x="75.9" y="104.7" transform="rotate(-90 75.9 104.7)">2</text>
<text x="156.9" y="102.6">1</text>
<text x="161" y="104.7" transform="rotate(-90 161 104.7)">2</text>
</g>
<g font-size="1.4" fill="#008484">
<text x="106.1" y="35.7" transform="rotate(-90 106.1 35.7)">BST</text>
<text x="96.3" y="37.5">VIN</text>
<text x="112.2" y="37.5">SW</text>
<text x="96.3" y="42.6">EN</text>
<text x="96.3" y="47.7">FREQ</text>
<text x="110.1" y="47.7">COMP</text>
<text x="112.5" y="42.6">FB</text>
<text x="106.1" y="51.1" transform="rotate(-90 106.1 51.1)">GND</text>
</g>
<text font-size=".5" fill="#840000" x="26.5" y="40.1">Mounting</text>
</svg>
